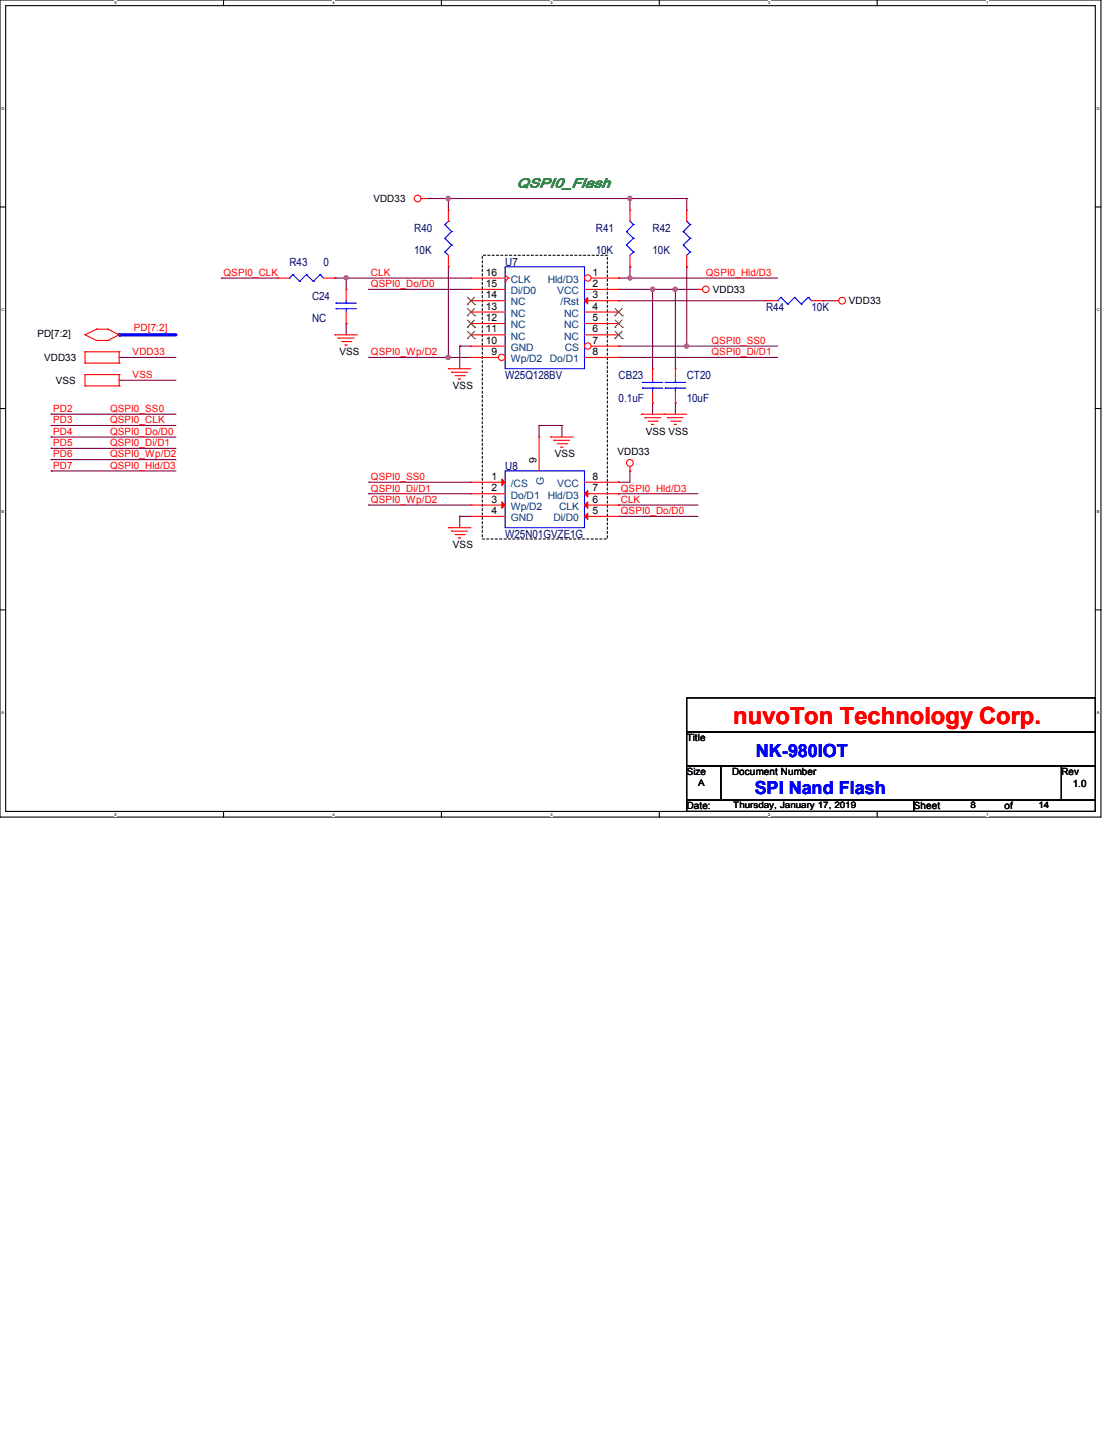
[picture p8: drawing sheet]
<svg xmlns="http://www.w3.org/2000/svg" width="216mm" height="279mm" viewBox="0 0 216 279" stroke-linecap="round" stroke-linejoin="round" font-family="sans-serif">
<path d="M0 0h214.3v159.1h-214.3zM1.1 1.1h212.1v156.9h-212.1z" fill="none" stroke="#000" stroke-width=".21"/>
<g fill="#fff">
<path d="M22.3 .1h.4v.9h-.4z"/>
<path d="M22.3 158.1h.4v.9h-.4z"/>
</g>
<path d="M43.5 0v1.1M43.5 158v1.1" fill="none" stroke="#000" stroke-width=".21"/>
<g fill="#fff">
<path d="M64.7 .1h.5v.9h-.5z"/>
<path d="M64.7 158.1h.5v.9h-.5z"/>
</g>
<path d="M85.9 0v1.1M85.9 158v1.1" fill="none" stroke="#000" stroke-width=".21"/>
<g fill="#fff">
<path d="M107.1 .1h.5v.9h-.5z"/>
<path d="M107.1 158.1h.5v.9h-.5z"/>
</g>
<path d="M128.4 0v1.1M128.4 158v1.1" fill="none" stroke="#000" stroke-width=".21"/>
<g fill="#fff">
<path d="M149.6 .1h.4v.9h-.4z"/>
<path d="M149.6 158.1h.4v.9h-.4z"/>
</g>
<path d="M170.8 0v1.1M170.8 158v1.1" fill="none" stroke="#000" stroke-width=".21"/>
<g fill="#fff">
<path d="M192 .1h.4v.9h-.4z"/>
<path d="M192 158.1h.4v.9h-.4z"/>
<path d="M.3 20.7h.5v.9h-.5z"/>
<path d="M213.5 20.7h.6v.9h-.6z"/>
<path d="M.3 59.9h.5v.9h-.5z"/>
<path d="M213.5 59.9h.6v.9h-.6z"/>
</g>
<path d="M0 40.3h1.1M213.2 40.3h1.1" fill="none" stroke="#000" stroke-width=".21"/>
<g fill="#fff">
<path d="M.3 99.1h.5v.9h-.5z"/>
<path d="M213.5 99.1h.5v.9h-.5z"/>
</g>
<path d="M0 79.5h1.1M213.2 79.5h1.1" fill="none" stroke="#000" stroke-width=".21"/>
<g fill="#fff">
<path d="M.3 138.3h.5v.9h-.5z"/>
<path d="M213.5 138.3h.5v.9h-.5z"/>
</g>
<path d="M0 118.7h1.1M213.2 118.7h1.1" fill="none" stroke="#000" stroke-width=".21"/>
<path d="M93.9 49.7h24.3v55.2h-24.3z" fill="none" stroke="#000" stroke-width=".21" stroke-dasharray=".4"/>
<path d="M23.2 69.6h.1M23.2 74h.1M23.2 69.6h11M23.2 74h11" fill="none" stroke="#800040" stroke-width=".21"/>
<path d="M23.2 65.2h11" fill="none" stroke="#00f" stroke-width=".64"/>
<circle cx="23.2" cy="65.2" r=".32" fill="#00f"/>
<g fill="none" stroke="#800040" stroke-width=".21">
<path d="M82.8 38.7h.1M82.8 38.7h50.9M87.3 38.7h.1M87.3 38.7v2.2M122.6 38.7h.1M122.6 38.7v2.2M133.7 38.7h.1M133.7 38.7v2.2M43.1 54.1h.1M43.1 54.1h11M65.2 54.1h.1M65.2 54.1h26.5"/>
<path d="M67.4 54.1h.1M67.4 54.1v2.2M71.8 56.3h.1M71.8 56.3h19.9M87.3 51.9h.1M87.3 51.9v17.7M120.4 54.1h.1M120.4 58.5h.1M120.4 56.3h.1M120.4 54.1h31M120.4 56.3h15.5M120.4 58.5h28.7"/>
<path d="M122.6 51.9h.1M122.6 54.1h.1M122.6 51.9v2.2M127 56.3h.1M127 56.3v15.5M131.5 56.3h.1M131.5 56.3v15.5M133.7 51.9h.1M133.7 51.9v15.5M160.2 58.5h.1M160.2 58.5h2.2M67.4 63h.1"/>
<path d="M67.4 63v2.2M71.8 69.6h.1M71.8 69.6h19.9M87.3 69.6h.1M89.5 67.4h.1M89.5 67.4v4.4M89.5 67.4h2.2M120.4 67.4h.1M120.4 69.6h.1M120.4 67.4h31M120.4 69.6h31M127 78.4h.1"/>
<path d="M127 78.4v2.2M131.5 78.4h.1M131.5 78.4v2.2M133.7 67.4h.1M9.9 87.3h.1M9.9 82.8h.1M9.9 80.6h.1M9.9 85.1h.1M9.9 91.7h.1M9.9 89.5h.1M9.9 82.8h24.3M9.9 87.3h24.3"/>
<path d="M9.9 80.6h24.3M9.9 85.1h24.3M9.9 91.7h24.3M9.9 89.5h24.3M71.8 93.9h.1M71.8 96.1h.1M71.8 98.3h.1M71.8 93.9h19.9M71.8 96.1h19.9M71.8 98.3h19.9M104.9 82.8h.1M104.9 82.8v2.3"/>
<path d="M104.9 82.8h4.5M109.4 82.8h.1M109.4 82.8v2.3M120.4 98.3h.1M120.4 96.1h.1M120.4 93.9h.1M120.4 96.1h15.5M120.4 98.3h15.5M122.6 91.7h.1M122.6 91.7v2.2h-2.2M89.5 100.5h.1M89.5 100.5h2.2"/>
<path d="M89.5 100.5v2.2M120.4 100.5h.1M120.4 100.5h15.5"/>
</g>
<g fill="#f0f" stroke="#f0f" stroke-width=".21">
<circle cx="133.7" cy="67.4" r=".41"/>
<circle cx="122.6" cy="54.1" r=".41"/>
<circle cx="122.6" cy="38.7" r=".41"/>
<circle cx="87.2" cy="38.7" r=".42"/>
<circle cx="87.2" cy="69.6" r=".42"/>
<circle cx="127" cy="56.3" r=".42"/>
<circle cx="131.4" cy="56.3" r=".42"/>
<circle cx="67.4" cy="54.1" r=".41"/>
</g>
<g fill="none" stroke="#f00" stroke-width=".21">
<path d="M82 38.7h.8M82.8 38.7h.1M135.9 56.3h.1M135.9 56.3h.9M162.4 58.5h.1M162.4 58.5h.9M16.6 70.7h.1M16.6 68.5h.1M16.6 75.1h.1M16.6 72.9h.1M16.6 65.2h.1M16.6 68.5h6.6"/>
<path d="M16.6 70.7h6.6M16.6 68.5v2.2M16.6 72.9v2.2M16.6 72.9h6.6M16.6 75.1h6.6M16.6 65.2l2.2 1.1M18.8 64.1h.1M18.8 66.3h.1M18.8 64.1l-2.2 1.1M18.8 64.1h2.2M18.8 66.3h2.2M21 64.1h.1"/>
<path d="M21 66.3h.1M21 64.1l2.2 1.1M23.2 68.5h.1M23.2 70.7h.1M23.2 72.9h.1M23.2 75.1h.1M23.2 65.2h.1M23.2 68.5v2.2M23.2 72.9v2.2M23.2 65.2l-2.2 1.1M65.2 65.2h.1M65.2 65.2h4.4"/>
<path d="M65.8 65.8h.1M65.8 65.8h3.2M66.5 66.5h1.8M67.2 67.2h.1M67.2 67.2h.4M68.3 66.5h.1M87.3 71.8h.1M87.3 71.8h4.4M87.9 72.5h.1M87.9 72.5h3.2M88.6 73.2h1.8M89.3 73.8h.1"/>
<path d="M89.3 73.8h.4M90.4 73.2h.1M107.2 85.1h.1M107.2 85.1h4.4M107.8 85.7h.1M107.8 85.7h3.1M108.5 86.4h1.8M109.2 87.1h.1M109.2 87.1h.4M110.3 86.4h.1M122.6 91.7h.1M122.6 90.8v.9"/>
<path d="M124.8 80.6h.1M124.8 80.6h8.9M125.5 81.3h.1M125.5 81.3h3.1M126.2 82h1.7M126.8 82.6h.1M126.8 82.6h.5M127.9 82h.1M129.3 80.6h.1M129.9 81.3h.1M129.9 81.3h3.1M130.6 82h1.8"/>
<path d="M131.3 82.6h.1M131.3 82.6h.4M132.4 82h.1M87.3 102.7h.1M87.3 102.7h4.4M87.9 103.4h.1M87.9 103.4h3.2M88.6 104.1h1.8M89.3 104.7h.1M89.3 104.7h.4M90.4 104.1h.1"/>
<circle cx="81.3" cy="38.7" r=".66"/>
<circle cx="137.4" cy="56.3" r=".64"/>
<circle cx="163.9" cy="58.5" r=".66"/>
<circle cx="122.6" cy="90.1" r=".66"/>
</g>
<path d="M133.7 135.9h79.5v6.6h-79.5zM133.7 142.5h79.5v6.6h-79.5zM133.7 149.1h6.6v6.7h-6.6zM133.7 155.8h44.2v2.2h-44.2zM140.3 149.1h66.3v6.7h-66.3zM177.9 155.8h35.3v2.2h-35.3zM206.6 149.1h6.6v6.7h-6.6z" fill="none" stroke="#000" stroke-width=".21"/>
<path d="M98.3 51.9h15.5v19.9h-15.5z" fill="none" stroke="#00f" stroke-width=".21"/>
<circle cx="114.4" cy="54.1" r=".63" fill="#fff" stroke="#f00" stroke-width=".21"/>
<path d="M113.8 56.3h6.6M113.8 58.5h6.6M115.1 54.1h5.3M120.4 54.1h.1M120.4 56.3h.1M120.4 58.5h.1M113.8 60.7h6.6M113.8 63h6.6M113.8 65.2h6.6M120.4 60.7h.1M120.4 63h.1M120.4 65.2h.1" fill="none" stroke="#f00" stroke-width=".21"/>
<path d="M113.8 58.5l.6-.6v1.3z" fill="#f00" stroke="#f00" stroke-width=".21"/>
<path d="M119.7 61.5h.1M119.7 63.7h.1M119.7 65.9h.1M119.8 60.1l1.4 1.4M119.8 62.3l1.4 1.4M119.8 64.5l1.4 1.4M121.1 60.1l-1.4 1.4M121.1 62.3l-1.4 1.4M121.1 64.5l-1.4 1.4M121.2 61.5h.1M121.2 63.7h.1M121.2 65.9h.1" fill="none" stroke="#804000" stroke-width=".19"/>
<circle cx="114.4" cy="67.4" r=".63" fill="#fff" stroke="#f00" stroke-width=".21"/>
<path d="M113.8 69.6h6.6M115.1 67.4h5.3M120.4 67.4h.1M120.4 69.6h.1" fill="none" stroke="#f00" stroke-width=".21"/>
<circle cx="97.7" cy="69.6" r=".63" fill="#fff" stroke="#f00" stroke-width=".21"/>
<g fill="none" stroke="#f00" stroke-width=".21">
<path d="M54.1 54.1h.1M54.1 54.1h2.2M63 54.1h2.2M65.2 54.1h.1M67.4 56.3h.1M67.4 56.3v2.2M87.3 51.9h.1M87.3 40.9h.1M87.3 40.9v2.2M87.3 49.7v2.2M91.7 58.5h.1M91.7 56.3h.1"/>
<path d="M91.7 54.1h.1M91.7 58.5h6.6M91.7 56.3h6.6M91.7 54.1h6.6M98.3 54.8h.1M98.3 53.5l.7 .6M99 54.1h.1M99 54.1l-.7 .7M122.6 51.9h.1M122.6 40.9h.1M122.6 40.9v2.2M122.6 49.7v2.2"/>
<path d="M133.7 51.9h.1M133.7 40.9h.1M133.7 40.9v2.2M133.7 49.7v2.2M149.1 58.5h.1M149.1 58.5h2.3M158 58.5h2.2M160.2 58.5h.1M67.4 63h.1M67.4 60.7v2.3M91.7 69.6h.1M91.7 67.4h.1"/>
<path d="M91.7 65.2h.1M91.7 63h.1M91.7 60.7h.1M91.7 69.6h5.3M91.7 67.4h6.6M91.7 65.2h6.6M91.7 63h6.6M91.7 60.7h6.6M127 71.8h.1M127 78.4h.1M127 71.8v2.2M127 76.2v2.2"/>
<path d="M131.5 71.8h.1M131.5 78.4h.1M131.5 71.8v2.2M131.5 76.2v2.2M91.7 93.9h.1M91.7 96.1h.1M91.7 98.3h.1M91.7 93.9h6.6M91.7 96.1h6.6M91.7 98.3h6.6M104.9 85.1h.1M104.9 85.1v6.6"/>
<path d="M113.8 93.9h6.6M113.8 96.1h6.6M113.8 98.3h6.6M120.4 98.3h.1M120.4 96.1h.1M120.4 93.9h.1M91.7 100.5h.1M91.7 100.5h6.6M113.8 100.5h6.6M120.4 100.5h.1"/>
</g>
<g fill="none" stroke="#804000" stroke-width=".19">
<path d="M91 59.3h.1M91 57.9l1.4 1.4M92.4 57.9l-1.4 1.4M92.4 59.3h.1M91 65.9h.1M91 63.7h.1M91 61.5h.1M91 64.5l1.4 1.4M91 62.3l1.4 1.4M91 60.1l1.4 1.4M92.4 64.5l-1.4 1.4M92.4 62.3l-1.4 1.4"/>
<path d="M92.4 60.1l-1.4 1.4M92.4 65.9h.1M92.4 63.7h.1M92.4 61.5h.1"/>
</g>
<g fill="none" stroke="#00f" stroke-width=".21">
<path d="M56.3 54.1h.1M57 53.5h.1M57 53.5l1.3 1.3M57 53.5l-.7 .6M58.3 54.8h.1M59.6 53.5h.1M59.6 53.5l1.4 1.3M59.6 53.5l-1.3 1.3M61 54.8h.1M62.3 53.5h.1M62.3 53.5l.7 .6M62.3 53.5l-1.3 1.3"/>
<path d="M65.4 59h.1M65.4 59h4M67.4 59h.1M67.4 58.5v.5M86.6 49.1h.1M86.6 46.4h.1M86.6 43.7h.1M86.6 49.1l.7 .6M86.6 46.4l1.3 1.3M86.6 43.7l1.3 1.4M87.3 43.1h.1M87.3 43.1l-.7 .6"/>
<path d="M87.9 47.7h.1M87.9 45.1h.1M87.9 47.7l-1.3 1.4M87.9 45.1l-1.3 1.3M122 47.7h.1M122 45.1h.1M122 47.7l1.3 1.4M122 45.1l1.3 1.3M122.6 43.1h.1M122.6 43.1l.7 .6M123.3 49.1h.1M123.3 46.4h.1"/>
<path d="M123.3 43.7h.1M123.3 49.1l-.7 .6M123.3 46.4l-1.3 1.3M123.3 43.7l-1.3 1.4M133 47.7h.1M133 45.1h.1M133 47.7l1.4 1.4M133 45.1l1.4 1.3M133.7 43.1h.1M133.7 43.1l.7 .6M134.4 49.1h.1M134.4 46.4h.1"/>
<path d="M134.4 43.7h.1M134.4 49.1l-.7 .6M134.4 46.4l-1.4 1.3M134.4 43.7l-1.4 1.4M151.4 58.5h.1M152 57.9h.1M152 57.9l1.4 1.3M152 57.9l-.6 .6M153.4 59.2h.1M154.7 57.9h.1M154.7 57.9l1.3 1.3M154.7 57.9l-1.3 1.3"/>
<path d="M156 59.2h.1M157.4 57.9h.1M157.4 57.9l.6 .6M157.4 57.9l-1.4 1.3M65.4 60.1h.1M65.4 60.1h4M67.4 60.1h.1M67.4 60.1v.6M125.1 75.6h.1M125.1 74.5h.1M125.1 75.6h3.9M125.1 74.5h3.9"/>
<path d="M127 74.5h.1M127 75.6h.1M127 74v.5M127 75.6v.6M129.5 75.6h.1M129.5 74.5h.1M129.5 75.6h4M129.5 74.5h4M131.5 74.5h.1M131.5 75.6h.1M131.5 74v.5M131.5 75.6v.6"/>
<path d="M98.3 91.7h15.5v11h-15.5z"/>
</g>
<g fill="#f00" stroke="#f00" stroke-width=".21">
<path d="M97.7 93.3l.6 .6-.6 .6z"/>
<path d="M97.7 97.7l.6 .6-.6 .7z"/>
<path d="M113.8 100.5l.6-.6v1.3z"/>
<path d="M113.8 98.3l.6-.6v1.3z"/>
<path d="M113.8 96.1l.6-.6v1.3z"/>
</g>
<g fill="#f0f" stroke="#f0f" stroke-width=".21">
<circle cx="133.7" cy="67.4" r=".41"/>
<circle cx="122.6" cy="54.1" r=".41"/>
<circle cx="122.6" cy="38.7" r=".41"/>
<circle cx="87.2" cy="38.7" r=".42"/>
<circle cx="87.2" cy="69.6" r=".42"/>
<circle cx="127" cy="56.3" r=".42"/>
<circle cx="131.4" cy="56.3" r=".42"/>
<circle cx="67.4" cy="54.1" r=".41"/>
</g>
<text font-size="4.6" fill="#f00" x="142.7" y="141.1">nuvoTon Technology Corp.</text>
<g font-size="3.5" fill="#00f">
<text x="147.2" y="147.3">NK-980IOT</text>
<text x="146.9" y="154.6">SPI Nand Flash</text>
</g>
<text font-size="2.6" fill="#008000" x="100.5" y="36.5">QSPI0_Flash</text>
<g font-size="2.2" fill="#000080">
<text x="80.6" y="45.1">R40</text>
<text x="116" y="45.1">R41</text>
<text x="127" y="45.1">R42</text>
<text x="56.3" y="51.7">R43</text>
<text x="63" y="51.7">0</text>
<text x="80.6" y="49.5">10K</text>
<text x="98.3" y="51.7">U7</text>
<text x="116" y="49.5">10K</text>
<text x="127" y="49.5">10K</text>
<text x="60.7" y="58.4">C24</text>
<text x="60.7" y="62.8">NC</text>
<text x="149.1" y="60.6">R44</text>
<text x="158" y="60.6">10K</text>
<text x="98.3" y="73.8">W25Q128BV</text>
<text x="120.4" y="73.8">CB23</text>
<text x="133.7" y="73.8">CT20</text>
<text x="120.4" y="78.3">0.1uF</text>
<text x="133.7" y="78.3">10uF</text>
<text x="98.3" y="91.5">U8</text>
<text x="98.3" y="104.8">W25N01GVZE1G</text>
</g>
<g font-size="2">
<text x="94.6" y="53.7">16</text>
<text x="115.4" y="53.7">1</text>
<text x="94.6" y="58.1">14</text>
<text x="94.6" y="55.9">15</text>
<text x="115.4" y="55.9">2</text>
<text x="115.4" y="58.1">3</text>
<text x="94.6" y="64.7">11</text>
<text x="94.6" y="62.5">12</text>
<text x="94.6" y="60.3">13</text>
<text x="115.4" y="60.3">4</text>
<text x="115.4" y="62.5">5</text>
<text x="115.4" y="64.7">6</text>
<text x="94.6" y="66.9">10</text>
<text x="95.7" y="69.1">9</text>
<text x="115.4" y="66.9">7</text>
<text x="115.4" y="69.1">8</text>
<text x="95.7" y="93.4">1</text>
<text x="95.7" y="95.7">2</text>
<text x="104.5" y="90.1" transform="rotate(-90 104.5 90.1)">9</text>
<text x="115.4" y="95.7">7</text>
<text x="115.4" y="93.4">8</text>
<text x="95.7" y="97.9">3</text>
<text x="95.7" y="100.1">4</text>
<text x="115.4" y="100.1">5</text>
<text x="115.4" y="97.9">6</text>
</g>
<g font-size="2" fill="#004080">
<text x="99.4" y="59.5">NC</text>
<text x="99.4" y="57.3">Di/D0</text>
<text x="99.4" y="55.1">CLK</text>
<text x="106.6" y="55.1">Hld/D3</text>
<text x="108.5" y="57.3">VCC</text>
<text x="109.1" y="59.5">/Rst</text>
<text x="99.4" y="63.9">NC</text>
<text x="99.4" y="61.7">NC</text>
<text x="109.8" y="61.7">NC</text>
<text x="109.8" y="63.9">NC</text>
<text x="99.4" y="70.5">Wp/D2</text>
<text x="99.4" y="68.3">GND</text>
<text x="99.4" y="66.1">NC</text>
<text x="107.1" y="70.5">Do/D1</text>
<text x="109.8" y="66.1">NC</text>
<text x="109.9" y="68.3">CS</text>
<text x="99.4" y="94.8">/CS</text>
<text x="105.9" y="94.4" transform="rotate(-90 105.9 94.4)">G</text>
<text x="108.5" y="94.8">VCC</text>
<text x="99.4" y="97.1">Do/D1</text>
<text x="99.4" y="99.3">Wp/D2</text>
<text x="99.4" y="101.5">GND</text>
<text x="106.6" y="97.1">Hld/D3</text>
<text x="107.7" y="101.5">Di/D0</text>
<text x="108.8" y="99.3">CLK</text>
</g>
<g font-size="1.9">
<text x="72.7" y="39.3">VDD33</text>
<text x="138.8" y="57">VDD33</text>
<text x="165.3" y="59.2">VDD33</text>
<text x="7.3" y="65.6">PD[7:2]</text>
<text x="8.6" y="70.3">VDD33</text>
<text x="66.1" y="69.2">VSS</text>
<text x="10.8" y="74.7">VSS</text>
<text x="88.2" y="75.8">VSS</text>
<text x="108" y="89.1">VSS</text>
<text x="120.2" y="88.6">VDD33</text>
<text x="125.7" y="84.6">VSS VSS</text>
<text x="88.2" y="106.7">VSS</text>
<text x="133.7" y="144.3">Title</text>
<text x="133.7" y="150.9">Size</text>
<text x="142.5" y="150.9">Document Number</text>
<text x="206.6" y="150.9">Rev</text>
<text x="208.8" y="153.2">1.0</text>
<text x="133.7" y="157.6">Date:</text>
<text x="177.9" y="157.6">Sheet</text>
<text x="195.6" y="157.6">of</text>
</g>
<g font-size="1.9" fill="#f00">
<text x="43.5" y="53.7">QSPI0_CLK</text>
<text x="72.2" y="53.7">CLK</text>
<text x="137.4" y="53.7">QSPI0_Hld/D3</text>
<text x="72.2" y="55.9">QSPI0_Do/D0</text>
<text x="26.1" y="64.5">PD[7:2]</text>
<text x="25.8" y="69.2">VDD33</text>
<text x="72.2" y="69.2">QSPI0_Wp/D2</text>
<text x="138.5" y="67">QSPI0_SS0</text>
<text x="138.5" y="69.2">QSPI0_Di/D1</text>
<text x="25.8" y="73.6">VSS</text>
<text x="10.4" y="82.4">PD3</text>
<text x="10.4" y="80.2">PD2</text>
<text x="21.4" y="82.4">QSPI0_CLK</text>
<text x="21.4" y="80.2">QSPI0_SS0</text>
<text x="10.4" y="86.9">PD5</text>
<text x="10.4" y="84.7">PD4</text>
<text x="10.4" y="89.1">PD6</text>
<text x="21.4" y="86.9">QSPI0_Di/D1</text>
<text x="21.4" y="89.1">QSPI0_Wp/D2</text>
<text x="21.4" y="84.7">QSPI0_Do/D0</text>
<text x="10.4" y="91.3">PD7</text>
<text x="21.4" y="91.3">QSPI0_Hld/D3</text>
<text x="72.2" y="93.5">QSPI0_SS0</text>
<text x="72.2" y="95.7">QSPI0_Di/D1</text>
<text x="120.9" y="95.7">QSPI0_Hld/D3</text>
<text x="72.2" y="97.9">QSPI0_Wp/D2</text>
<text x="120.9" y="100.1">QSPI0_Do/D0</text>
<text x="120.9" y="97.9">CLK</text>
</g>
<g font-size="1.7">
<text x="135.9" y="153">A</text>
<text x="142.7" y="157.4">Thursday, January 17, 2019</text>
<text x="188.9" y="157.4">8</text>
<text x="202.2" y="157.4">14</text>
</g>
<g font-size=".8">
<text x="22.3" y=".8">5</text>
<text x="64.7" y=".8">4</text>
<text x="107.1" y=".8">3</text>
<text x="149.6" y=".8">2</text>
<text x="192" y=".8">1</text>
<text x=".3" y="21.4">D</text>
<text x="213.5" y="21.4">D</text>
<text x=".3" y="60.6">C</text>
<text x="213.5" y="60.6">C</text>
<text x=".3" y="99.9">B</text>
<text x="213.5" y="99.9">B</text>
<text x=".3" y="139.1">A</text>
<text x="213.5" y="139.1">A</text>
<text x="22.3" y="158.8">5</text>
<text x="64.7" y="158.8">4</text>
<text x="107.1" y="158.8">3</text>
<text x="149.6" y="158.8">2</text>
<text x="192" y="158.8">1</text>
</g>
</svg>
